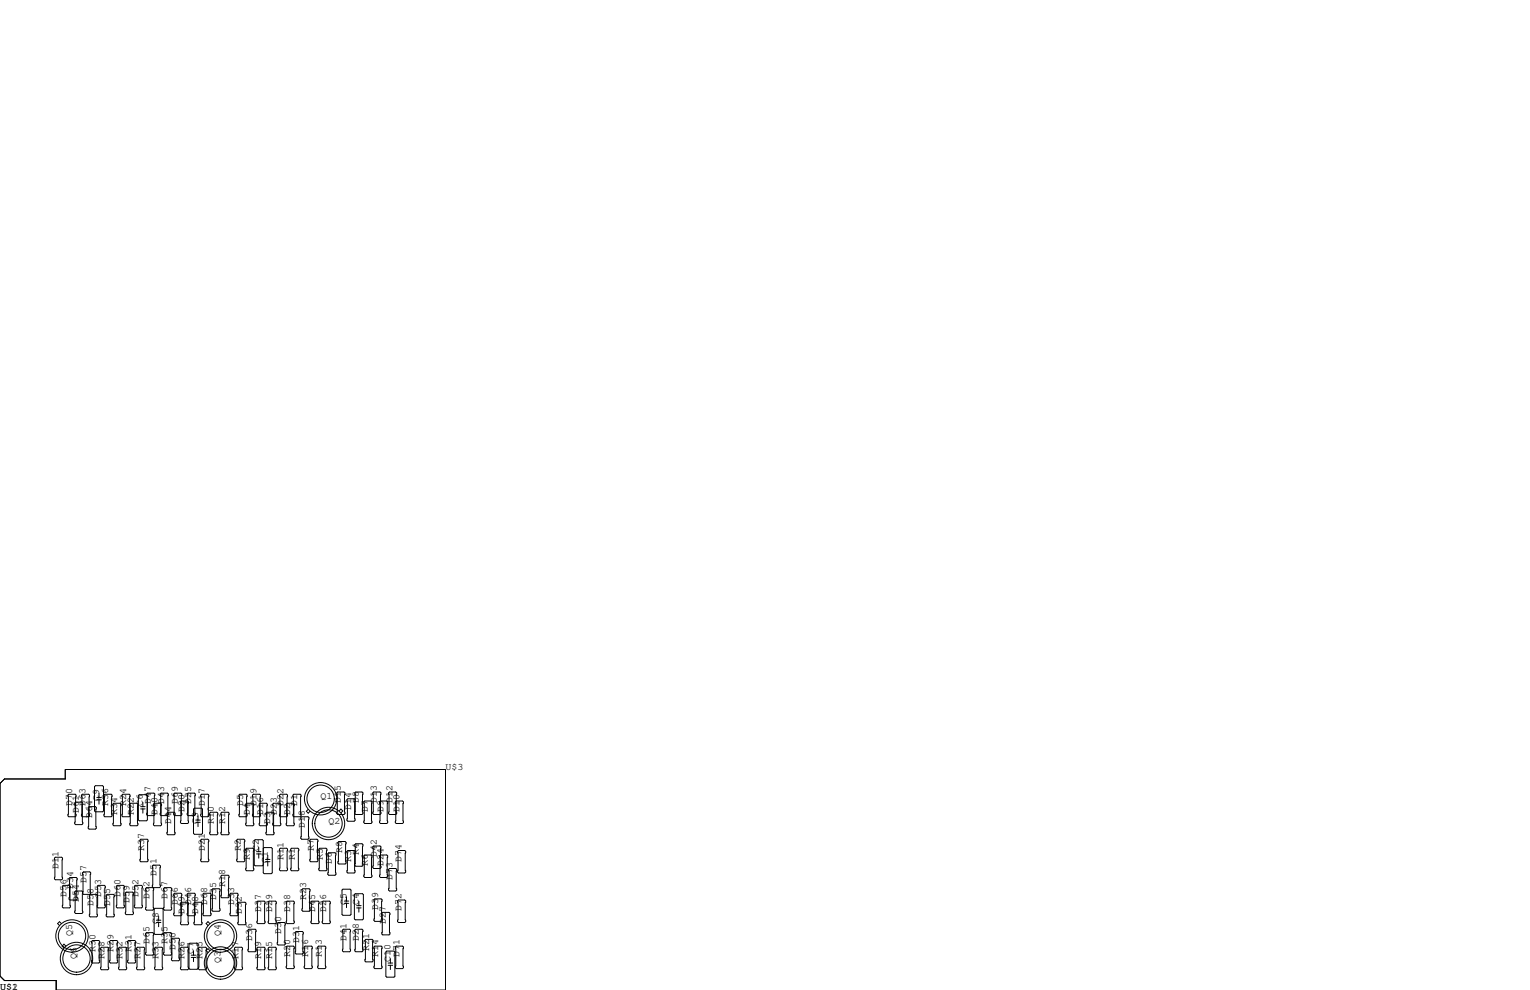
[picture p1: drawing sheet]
<svg xmlns="http://www.w3.org/2000/svg" width="432mm" height="279mm" viewBox="0 0 432 279" stroke-linecap="round" stroke-linejoin="round" font-family="sans-serif">
<g fill="none" stroke="#000" stroke-width=".28">
<path d="M0 221.1l1.3-1.3h17.1v-2.6h107.3v62.2h-109.8v-2.7h-14.6l-1.3-1.2zM19.4 224.2h1.8l.3 .2v5.9l-.3 .2h-1.8l-.2-.2v-5.9zM21.3 226.4h1.8l.3 .2v5.9l-.3 .2h-1.8l-.2-.2v-5.9zM23.2 224.2h1.8l.3 .2v5.9l-.3 .2h-1.8l-.2-.2v-5.9zM25.1 227.6h1.8l.3 .3v5.8l-.3 .3h-1.8l-.2-.3v-5.8zM26.9 221.7h2.1l.2 .3v6.9l-.2 .2h-2.1l-.2-.2v-6.9zM27.3 225.7h1.3M27.3 225.1h1.3M27.9 223.9v1.2M27.9 225.7v1.2M29.6 224.2h1.8l.2 .2v5.9l-.2 .2h-1.8l-.3-.2v-5.9zM32.1 226.7h1.8l.3 .2v5.9l-.3 .2h-1.8l-.2-.2v-5.9z"/>
<path d="M34.7 224.2h1.7l.3 .2v5.9l-.3 .2h-1.7l-.3-.2v-5.9zM36.6 226.9l.3-.2h1.8l.2 .2v5.9l-.2 .2h-1.8l-.3-.2zM39.3 224.3h2l.3 .2v6.9l-.3 .2h-2l-.2-.2v-6.9zM39.5 237.1l.3-.2h1.7l.3 .2v5.9l-.3 .2h-1.7l-.3-.2zM39.7 227.7h1.3M39.7 228.3h1.3M40.3 226.4v1.3M40.3 228.3v1.2M41.4 224.1l.3-.3h1.7l.3 .3v5.8l-.3 .3h-1.7l-.3-.3zM43.3 226.9l.3-.2h1.7l.3 .2v5.9l-.3 .2h-1.7l-.3-.2zM45.2 224.1l.3-.3h1.7l.3 .3v5.8l-.3 .3h-1.7l-.3-.3zM47.1 229.5l.3-.3h1.7l.3 .3v5.8l-.3 .3h-1.7l-.3-.3z"/>
<path d="M49 224.1l.3-.3h1.8l.2 .3v5.8l-.2 .3h-1.8l-.3-.3zM50.9 226.3l.3-.2h1.8l.2 .2v5.9l-.2 .2h-1.8l-.3-.2zM52.8 224.1l.3-.3h1.8l.2 .3v5.8l-.2 .3h-1.8l-.3-.3zM54.9 228.1h2l.3 .2v6.9l-.3 .3h-2l-.3-.3v-6.9zM55.2 232.1h1.3M55.2 231.4h1.3M55.9 230.3v1.1M55.9 232.1v1.2M56.6 237.1l.3-.2h1.8l.2 .2v5.9l-.2 .2h-1.8l-.3-.2zM56.6 224.4l.3-.2h1.8l.2 .2v5.9l-.2 .2h-1.8l-.3-.2zM59.2 229.5l.2-.3h1.8l.3 .3v5.8l-.3 .3h-1.8l-.2-.3zM62.4 229.5l.2-.3h1.8l.2 .3v5.8l-.2 .3h-1.8l-.2-.3z"/>
<path d="M66.8 237.1l.3-.2h1.7l.3 .2v5.9l-.3 .2h-1.7l-.3-.2zM67.4 224.4l.3-.2h1.8l.2 .2v5.9l-.2 .2h-1.8l-.3-.2zM69.3 239.6l.3-.2h1.8l.2 .2v5.9l-.2 .2h-1.8l-.3-.2zM69.3 226.9l.3-.2h1.8l.2 .2v5.9l-.2 .2h-1.8l-.3-.2zM71.2 224.4l.3-.2h1.8l.2 .2v5.9l-.2 .2h-1.8l-.3-.2zM73 239.1v1.3M73.2 226.9l.2-.2h1.8l.2 .2v5.9l-.2 .2h-1.8l-.2-.2zM74.3 239.5l.2-.3h2.1l.2 .3v6.8l-.2 .3h-2.1l-.2-.3v-9.1l-.3-.2h-2l-.2 .2v6.9l.2 .2h2l.3-.2M75.1 229.5l.2-.3h1.8l.2 .3v5.8l-.2 .3h-1.8l-.2-.3zM77 226.9l.2-.2h1.8l.2 .2v5.9l-.2 .2h-1.8l-.2-.2zM78.9 239.6l.2-.2h1.8l.3 .2v5.9l-.3 .2h-1.8l-.2-.2zM78.9 224.4l.2-.2h1.8l.3 .2v5.9l-.3 .2h-1.8l-.2-.2z"/>
<path d="M80.8 226.9l.2-.2h1.8l.3 .2v5.9l-.3 .2h-1.8l-.2-.2zM82 239.6l.3-.2h1.8l.2 .2v5.9l-.2 .2h-1.8l-.3-.2zM82.7 224.4l.2-.2h1.8l.3 .2v5.9l-.3 .2h-1.8l-.2-.2zM84.9 230.8l.3-.3h1.7l.3 .3v5.8l-.3 .3h-1.7l-.3-.3zM87 228.4l-.6 .6 .6 .5 .5-.5M87.4 237.1l.3-.2h1.8l.2 .2v5.9l-.2 .2h-1.8l-.3-.2zM90 239.6l.2-.2h1.8l.3 .2v5.9l-.3 .2h-1.8l-.2-.2zM95.3 223.5h1.8l.2 .3v5.8l-.2 .3h-1.8l-.2-.3v-5.8zM95.6 237.5h1.8l.3 .2v5.9l-.3 .2h-1.8l-.2-.2v-5.9zM95.7 228.9l.5-.6 .5 .6-.5 .5M97.9 225.7l.3-.3h1.7l.3 .3v5.8l-.3 .3h-1.7l-.3-.3zM100.1 238.4l.3-.3h1.8l.2 .3v5.8l-.2 .3h-1.8l-.3-.3z"/>
<path d="M100.1 223.8l.3-.3h1.8l.2 .3v5.8l-.2 .3h-1.8l-.3-.3zM102.7 226.3l.2-.2h1.8l.3 .2v5.9l-.3 .2h-1.8l-.2-.2zM105.2 239l.3-.2h1.8l.2 .2v5.9l-.2 .2h-1.8l-.3-.2zM105.5 223.5h1.8l.2 .3v5.8l-.2 .3h-1.8l-.3-.3v-5.8zM107.1 226.3l.3-.2h1.8l.2 .2v5.9l-.2 .2h-1.8l-.3-.2zM109.9 223.5h1.8l.3 .3v5.8l-.3 .3h-1.8l-.2-.3v-5.8zM111.6 226.3l.2-.2h1.8l.3 .2v5.9l-.3 .2h-1.8l-.2-.2zM15.6 241.9h1.8l.3 .3v5.8l-.3 .3h-1.8l-.2-.3v-5.8zM17.6 250.1l.2-.2h1.8l.3 .2v5.9l-.3 .2h-1.8l-.2-.2zM19.5 247.9l.2-.3h1.8l.3 .3v5.8l-.3 .3h-1.8l-.2-.3zM21.1 251.7l.2-.2h1.8l.3 .2v5.9l-.3 .2h-1.8l-.2-.2zM23.3 246.3l.3-.2h1.7l.3 .2v5.9l-.3 .2h-1.7l-.3-.2z"/>
<path d="M25.2 252.7l.3-.3h1.7l.3 .3v5.8l-.3 .3h-1.7l-.3-.3zM27.4 250.1l.3-.2h1.8l.2 .2v5.9l-.2 .2h-1.8l-.3-.2zM30 252.7l.2-.3h1.8l.3 .3v5.8l-.3 .3h-1.8l-.2-.3zM32.8 250.1l.3-.2h1.8l.2 .2v5.9l-.2 .2h-1.8l-.3-.2zM35.4 252l.2-.2h1.8l.3 .2v5.9l-.3 .2h-1.8l-.2-.2zM37.9 250.1l.3-.2h1.7l.3 .2v5.9l-.3 .2h-1.7l-.3-.2zM41.1 250.8l.2-.3h1.8l.3 .3v5.8l-.3 .3h-1.8l-.2-.3zM43 244.4l.2-.2h1.8l.3 .2v5.9l-.3 .2h-1.8l-.2-.2zM43.5 256.6l.3-.3h2l.2 .3v6.9l-.2 .2h-2l-.3-.2zM44.1 259.7h1.3M44.8 258.5v1.2M46.2 250.8l.2-.3h1.8l.3 .3v5.8l-.3 .3h-1.8l-.2-.3z"/>
<path d="M49 252.3l.3-.2h1.8l.2 .2v5.9l-.2 .2h-1.8l-.3-.2zM50.9 254.9l.3-.3h1.8l.2 .3v5.8l-.2 .3h-1.8l-.3-.3zM52.8 252.3l.3-.2h1.8l.2 .2v5.9l-.2 .2h-1.8l-.3-.2zM54.7 254.9l.3-.3h1.8l.2 .3v5.8l-.2 .3h-1.8l-.3-.3zM57.3 252.3l.2-.2h1.8l.3 .2v5.9l-.3 .2h-1.8l-.2-.2zM59.8 251.1l.3-.3h1.7l.3 .3v5.8l-.3 .3h-1.7l-.3-.3zM62.4 247.3l.2-.3h1.8l.2 .3v5.8l-.2 .3h-1.8l-.2-.3zM64.9 252.3l.3-.2h1.7l.3 .2v5.9l-.3 .2h-1.7l-.3-.2zM67.1 254.9l.3-.3h1.8l.2 .3v5.8l-.2 .3h-1.8l-.3-.3zM72.4 240.4h1.3M72.4 241h1.3M72.5 254.6l.3-.3h1.7l.3 .3v5.8l-.3 .3h-1.7l-.3-.3z"/>
<path d="M73 241v1.2M74.9 243.2h1.3M74.9 242.6h1.3M75.6 241.4v1.2M75.6 243.2v1.2M75.7 254.6l.2-.3h1.8l.3 .3v5.8l-.3 .3h-1.8l-.2-.3zM80.8 254.6l.2-.3h1.8l.3 .3v5.8l-.3 .3h-1.8l-.2-.3zM85.2 251.1l.3-.3h1.7l.3 .3v5.8l-.3 .3h-1.7l-.3-.3zM87.8 254.6l.2-.3h1.8l.2 .3v5.8l-.2 .3h-1.8l-.2-.3zM90.9 254.6l.3-.3h1.8l.2 .3v5.8l-.2 .3h-1.8l-.3-.3zM92.5 240.9l.3-.2h1.8l.2 .2v5.9l-.2 .2h-1.8l-.3-.2zM96.5 251.2l.3-.2h2l.3 .2v6.9l-.3 .2h-2l-.3-.2z"/>
<path d="M97.2 254.3h1.2M97.2 254.9h1.2M97.8 253.1v1.2M97.8 254.9v1.3M97.9 240.3l.3-.3h1.7l.3 .3v5.8l-.3 .3h-1.7l-.3-.3zM100 252.5l.3-.3h2l.3 .3v6.8l-.3 .3h-2l-.3-.3zM100.6 255.6h1.3M100.6 256.2h1.3M101.3 254.4v1.2M101.3 256.2v1.2M102.9 241.3h1.8l.3 .3v5.8l-.3 .2h-1.8l-.2-.2v-5.8zM105.5 253.9l.3-.2h1.8l.2 .2v5.9l-.2 .2h-1.8l-.3-.2z"/>
<path d="M107.1 241.6l.3-.3h1.8l.2 .3v5.8l-.2 .2h-1.8l-.3-.2zM107.8 257.7l.2-.2h1.8l.2 .2v5.9l-.2 .2h-1.8l-.2-.2zM109.7 245.4l.2-.3h1.8l.3 .3v5.8l-.3 .3h-1.8l-.2-.3zM112.2 240.3l.3-.3h1.7l.3 .3v5.8l-.3 .3h-1.7l-.3-.3zM112.2 254.3l.3-.3h1.7l.3 .3v5.8l-.3 .2h-1.7l-.3-.2zM17.3 260.7l-.5-.6-.5 .6 .5 .5M18.6 267l-.5-.5-.6 .5 .6 .5M25.8 265.7l.3-.3h1.8l.2 .3v5.8l-.2 .3h-1.8l-.3-.3zM28.4 267.6l.2-.3h1.8l.3 .3v5.8l-.3 .3h-1.8l-.2-.3zM30.9 265.7l.3-.3h1.8l.2 .3v5.8l-.2 .3h-1.8l-.3-.3zM33.5 267.6l.2-.3h1.8l.3 .3v5.8l-.3 .3h-1.8l-.2-.3zM36 265.7l.3-.3h1.7l.3 .3v5.8l-.3 .3h-1.7l-.3-.3z"/>
<path d="M38.5 267.6l.3-.3h1.8l.2 .3v5.8l-.2 .3h-1.8l-.3-.3zM41.1 263.5l.2-.3h1.8l.3 .3v5.8l-.3 .3h-1.8l-.2-.3zM43.6 267.6l.3-.3h1.8l.2 .3v5.8l-.2 .3h-1.8l-.3-.3zM44.1 260.3h1.3M44.8 260.3v1.3M46.2 263.5l.2-.3h1.8l.3 .3v5.8l-.3 .3h-1.8l-.2-.3zM48.4 265l.2-.2h1.8l.3 .2v5.9l-.3 .2h-1.8l-.2-.2zM50.9 267.6l.3-.3h1.8l.2 .3v5.8l-.2 .3h-1.8l-.3-.3zM53.3 266.4l.3-.2h2l.3 .2v6.9l-.3 .3h-2l-.3-.3zM54 269.6h1.2M54 270.2h1.2M54.6 268.4v1.2"/>
<path d="M54.6 270.2v1.2M56 267.6l.3-.3h1.7l.3 .3v5.8l-.3 .3h-1.7l-.3-.3zM59.2 260.7l-.5-.6-.5 .6 .5 .5M59.2 268.3l-.5-.6-.5 .6 .5 .5M66.2 267.6l.2-.3h1.8l.3 .3v5.8l-.3 .3h-1.8l-.2-.3zM70 262.5l.2-.2h1.8l.3 .2v5.9l-.3 .2h-1.8l-.2-.2zM72.5 267.6l.3-.3h1.7l.3 .3v5.8l-.3 .3h-1.7l-.3-.3zM75.7 267.6l.2-.3h1.8l.3 .3v5.8l-.3 .3h-1.8l-.2-.3zM78.2 260.6l.3-.3h1.8l.2 .3v5.8l-.2 .3h-1.8l-.3-.3zM80.8 267.3l.2-.3h1.8l.3 .3v5.8l-.3 .3h-1.8l-.2-.3zM83.3 263.1l.3-.2h1.7l.3 .2v5.9l-.3 .2h-1.7l-.3-.2zM85.9 267.3l.2-.3h1.8l.2 .3v5.8l-.2 .3h-1.8l-.2-.3z"/>
<path d="M89.7 267.3l.2-.3h1.8l.2 .3v5.8l-.2 .3h-1.8l-.2-.3zM96.6 262.5l.3-.2h1.8l.2 .2v5.9l-.2 .2h-1.8l-.3-.2zM100.1 262.5l.3-.2h1.8l.2 .2v5.9l-.2 .2h-1.8l-.3-.2zM103 265.4l.3-.3h1.7l.3 .3v5.8l-.3 .3h-1.7l-.3-.3zM105.5 267.3l.3-.3h1.8l.2 .3v5.8l-.2 .3h-1.8l-.3-.3zM108.9 268.7l.3-.3h2l.2 .3v6.8l-.2 .3h-2l-.3-.3zM109.5 271.8h1.3M109.5 272.4h1.3M110.2 270.6v1.2M110.2 272.4v1.2M111.6 267.3l.2-.3h1.8l.3 .3v5.8l-.3 .3h-1.8l-.2-.3z"/>
<circle cx="90.5" cy="225.4" r="3.9"/>
<circle cx="90.5" cy="225.4" r="4.6"/>
<circle cx="92.7" cy="232.4" r="4.6"/>
<circle cx="92.7" cy="232.4" r="3.9"/>
<circle cx="20.3" cy="264.2" r="4.6"/>
<circle cx="20.3" cy="264.2" r="3.9"/>
<circle cx="21.6" cy="270.5" r="4.6"/>
<circle cx="21.6" cy="270.5" r="3.9"/>
<circle cx="62.2" cy="264.2" r="4.6"/>
<circle cx="62.2" cy="271.8" r="4.6"/>
<circle cx="62.2" cy="271.8" r="3.9"/>
<circle cx="62.2" cy="264.2" r="3.9"/>
</g>
<g font-size="2.8">
<text x="125.7" y="217.2">U$3</text>
<text x="20.3" y="227.3" transform="rotate(-90 20.3 227.3)">D70</text>
<text x="24.1" y="227.3" transform="rotate(-90 24.1 227.3)">D63</text>
<text x="27.9" y="226.1" transform="rotate(-90 27.9 226.1)">C9</text>
<text x="30.5" y="227.3" transform="rotate(-90 30.5 227.3)">R36</text>
<text x="35.6" y="227.3" transform="rotate(-90 35.6 227.3)">R24</text>
<text x="40.3" y="227.3" transform="rotate(-90 40.3 227.3)">C6</text>
<text x="42.5" y="227" transform="rotate(-90 42.5 227)">D47</text>
<text x="46.4" y="227" transform="rotate(-90 46.4 227)">D43</text>
<text x="50.2" y="227" transform="rotate(-90 50.2 227)">D69</text>
<text x="54" y="227" transform="rotate(-90 54 227)">D25</text>
<text x="57.8" y="227.3" transform="rotate(-90 57.8 227.3)">D17</text>
<text x="68.6" y="227.3" transform="rotate(-90 68.6 227.3)">D5</text>
<text x="72.4" y="227.3" transform="rotate(-90 72.4 227.3)">D19</text>
<text x="80" y="227.3" transform="rotate(-90 80 227.3)">D22</text>
<text x="83.8" y="227.3" transform="rotate(-90 83.8 227.3)">D1</text>
<text x="90.5" y="225.4">Q1</text>
<text x="96.2" y="226.7" transform="rotate(-90 96.2 226.7)">D15</text>
<text x="101.3" y="226.7" transform="rotate(-90 101.3 226.7)">D8</text>
<text x="106.4" y="226.7" transform="rotate(-90 106.4 226.7)">D13</text>
<text x="110.8" y="226.7" transform="rotate(-90 110.8 226.7)">D12</text>
<text x="22.2" y="229.6" transform="rotate(-90 22.2 229.6)">D61</text>
<text x="26" y="230.8" transform="rotate(-90 26 230.8)">D64</text>
<text x="33" y="229.9" transform="rotate(-90 33 229.9)">R34</text>
<text x="37.8" y="229.9" transform="rotate(-90 37.8 229.9)">R22</text>
<text x="44.4" y="229.9" transform="rotate(-90 44.4 229.9)">D40</text>
<text x="48.3" y="232.4" transform="rotate(-90 48.3 232.4)">D44</text>
<text x="52.1" y="229.2" transform="rotate(-90 52.1 229.2)">D20</text>
<text x="55.9" y="232.4" transform="rotate(-90 55.9 232.4)">C3</text>
<text x="60.3" y="232.4" transform="rotate(-90 60.3 232.4)">R10</text>
<text x="63.5" y="232.4" transform="rotate(-90 63.5 232.4)">R12</text>
<text x="70.5" y="229.9" transform="rotate(-90 70.5 229.9)">D4</text>
<text x="74.3" y="229.9" transform="rotate(-90 74.3 229.9)">D16</text>
<text x="76.2" y="232.4" transform="rotate(-90 76.2 232.4)">D3</text>
<text x="78.1" y="229.9" transform="rotate(-90 78.1 229.9)">D23</text>
<text x="81.9" y="229.9" transform="rotate(-90 81.9 229.9)">D2</text>
<text x="86" y="233.7" transform="rotate(-90 86 233.7)">D18</text>
<text x="92.7" y="232.4">Q2</text>
<text x="99.1" y="228.6" transform="rotate(-90 99.1 228.6)">D14</text>
<text x="103.8" y="229.2" transform="rotate(-90 103.8 229.2)">D7</text>
<text x="108.3" y="229.2" transform="rotate(-90 108.3 229.2)">D9</text>
<text x="112.7" y="229.2" transform="rotate(-90 112.7 229.2)">D10</text>
<text x="16.5" y="245.1" transform="rotate(-90 16.5 245.1)">D11</text>
<text x="40.6" y="240" transform="rotate(-90 40.6 240)">R37</text>
<text x="57.8" y="240" transform="rotate(-90 57.8 240)">D21</text>
<text x="67.9" y="240" transform="rotate(-90 67.9 240)">R2</text>
<text x="70.5" y="242.6" transform="rotate(-90 70.5 242.6)">R9</text>
<text x="73" y="240" transform="rotate(-90 73 240)">C2</text>
<text x="75.6" y="243.5" transform="rotate(-90 75.6 243.5)">C1</text>
<text x="80" y="242.6" transform="rotate(-90 80 242.6)">R11</text>
<text x="83.2" y="242.6" transform="rotate(-90 83.2 242.6)">R1</text>
<text x="88.6" y="240" transform="rotate(-90 88.6 240)">R7</text>
<text x="91.1" y="242.6" transform="rotate(-90 91.1 242.6)">R5</text>
<text x="93.7" y="243.8" transform="rotate(-90 93.7 243.8)">D6</text>
<text x="96.5" y="240.7" transform="rotate(-90 96.5 240.7)">R8</text>
<text x="99.1" y="243.2" transform="rotate(-90 99.1 243.2)">R3</text>
<text x="101.3" y="241.3" transform="rotate(-90 101.3 241.3)">R4</text>
<text x="103.8" y="244.5" transform="rotate(-90 103.8 244.5)">R6</text>
<text x="106.4" y="241.9" transform="rotate(-90 106.4 241.9)">D42</text>
<text x="108.3" y="244.5" transform="rotate(-90 108.3 244.5)">D24</text>
<text x="113.3" y="243.2" transform="rotate(-90 113.3 243.2)">D74</text>
<text x="20.6" y="250.8" transform="rotate(-90 20.6 250.8)">D34</text>
<text x="24.4" y="249.2" transform="rotate(-90 24.4 249.2)">D57</text>
<text x="44.1" y="247.3" transform="rotate(-90 44.1 247.3)">D51</text>
<text x="63.5" y="250.2" transform="rotate(-90 63.5 250.2)">R18</text>
<text x="110.8" y="248.3" transform="rotate(-90 110.8 248.3)">D73</text>
<text x="18.7" y="253" transform="rotate(-90 18.7 253)">D56</text>
<text x="22.2" y="254.6" transform="rotate(-90 22.2 254.6)">D54</text>
<text x="26.4" y="255.6" transform="rotate(-90 26.4 255.6)">D58</text>
<text x="28.6" y="253" transform="rotate(-90 28.6 253)">D53</text>
<text x="31.1" y="255.6" transform="rotate(-90 31.1 255.6)">D55</text>
<text x="34" y="253" transform="rotate(-90 34 253)">D60</text>
<text x="36.5" y="255" transform="rotate(-90 36.5 255)">D59</text>
<text x="39.1" y="253" transform="rotate(-90 39.1 253)">D52</text>
<text x="42.2" y="253.7" transform="rotate(-90 42.2 253.7)">D62</text>
<text x="47.3" y="253.7" transform="rotate(-90 47.3 253.7)">D67</text>
<text x="50.2" y="255.3" transform="rotate(-90 50.2 255.3)">D66</text>
<text x="52.1" y="257.8" transform="rotate(-90 52.1 257.8)">D49</text>
<text x="54" y="255.3" transform="rotate(-90 54 255.3)">D46</text>
<text x="55.9" y="257.8" transform="rotate(-90 55.9 257.8)">D48</text>
<text x="58.4" y="255.3" transform="rotate(-90 58.4 255.3)">D68</text>
<text x="61" y="254" transform="rotate(-90 61 254)">D35</text>
<text x="66" y="255.3" transform="rotate(-90 66 255.3)">D33</text>
<text x="68.3" y="257.8" transform="rotate(-90 68.3 257.8)">D32</text>
<text x="73.7" y="257.5" transform="rotate(-90 73.7 257.5)">D37</text>
<text x="76.8" y="257.5" transform="rotate(-90 76.8 257.5)">D29</text>
<text x="81.9" y="257.5" transform="rotate(-90 81.9 257.5)">D38</text>
<text x="86.4" y="254" transform="rotate(-90 86.4 254)">R23</text>
<text x="88.9" y="257.5" transform="rotate(-90 88.9 257.5)">D45</text>
<text x="92.1" y="257.5" transform="rotate(-90 92.1 257.5)">D26</text>
<text x="97.8" y="255.3" transform="rotate(-90 97.8 255.3)">C5</text>
<text x="101.3" y="255.3" transform="rotate(-90 101.3 255.3)">C4</text>
<text x="106.7" y="256.9" transform="rotate(-90 106.7 256.9)">D39</text>
<text x="113.3" y="257.2" transform="rotate(-90 113.3 257.2)">D72</text>
<text x="44.8" y="260.7" transform="rotate(-90 44.8 260.7)">C8</text>
<text x="79.4" y="263.5" transform="rotate(-90 79.4 263.5)">D30</text>
<text x="108.9" y="260.7" transform="rotate(-90 108.9 260.7)">D27</text>
<text x="20.3" y="264.2" transform="rotate(-90 20.3 264.2)">Q5</text>
<text x="27" y="268.6" transform="rotate(-90 27 268.6)">R30</text>
<text x="32.1" y="268.6" transform="rotate(-90 32.1 268.6)">R29</text>
<text x="37.1" y="268.6" transform="rotate(-90 37.1 268.6)">R31</text>
<text x="42.2" y="266.4" transform="rotate(-90 42.2 266.4)">D65</text>
<text x="47.3" y="266.4" transform="rotate(-90 47.3 266.4)">R35</text>
<text x="49.5" y="268" transform="rotate(-90 49.5 268)">D50</text>
<text x="54.6" y="269.2" transform="rotate(-90 54.6 269.2)">C7</text>
<text x="62.2" y="264.2" transform="rotate(-90 62.2 264.2)">Q4</text>
<text x="71.1" y="265.4" transform="rotate(-90 71.1 265.4)">D36</text>
<text x="84.5" y="266.1" transform="rotate(-90 84.5 266.1)">D31</text>
<text x="97.8" y="265.4" transform="rotate(-90 97.8 265.4)">D41</text>
<text x="101.3" y="265.4" transform="rotate(-90 101.3 265.4)">D28</text>
<text x="104.1" y="268.3" transform="rotate(-90 104.1 268.3)">R21</text>
<text x="21.6" y="270.5" transform="rotate(-90 21.6 270.5)">Q6</text>
<text x="29.5" y="270.5" transform="rotate(-90 29.5 270.5)">R28</text>
<text x="34.6" y="270.5" transform="rotate(-90 34.6 270.5)">R32</text>
<text x="39.7" y="270.5" transform="rotate(-90 39.7 270.5)">R27</text>
<text x="44.8" y="270.5" transform="rotate(-90 44.8 270.5)">R33</text>
<text x="52.1" y="270.5" transform="rotate(-90 52.1 270.5)">R26</text>
<text x="57.1" y="270.5" transform="rotate(-90 57.1 270.5)">R25</text>
<text x="62.2" y="271.8" transform="rotate(-90 62.2 271.8)">Q3</text>
<text x="67.3" y="270.5" transform="rotate(-90 67.3 270.5)">R17</text>
<text x="73.7" y="270.5" transform="rotate(-90 73.7 270.5)">R19</text>
<text x="76.8" y="270.5" transform="rotate(-90 76.8 270.5)">R15</text>
<text x="81.9" y="270.2" transform="rotate(-90 81.9 270.2)">R20</text>
<text x="87" y="270.2" transform="rotate(-90 87 270.2)">R16</text>
<text x="90.8" y="270.2" transform="rotate(-90 90.8 270.2)">R13</text>
<text x="106.7" y="270.2" transform="rotate(-90 106.7 270.2)">R14</text>
<text x="110.2" y="271.5" transform="rotate(-90 110.2 271.5)">C10</text>
<text x="112.7" y="270.2" transform="rotate(-90 112.7 270.2)">D71</text>
<text x="0" y="279.4">U$1</text>
<text x="3.4" y="279.4">2</text>
</g>
</svg>
